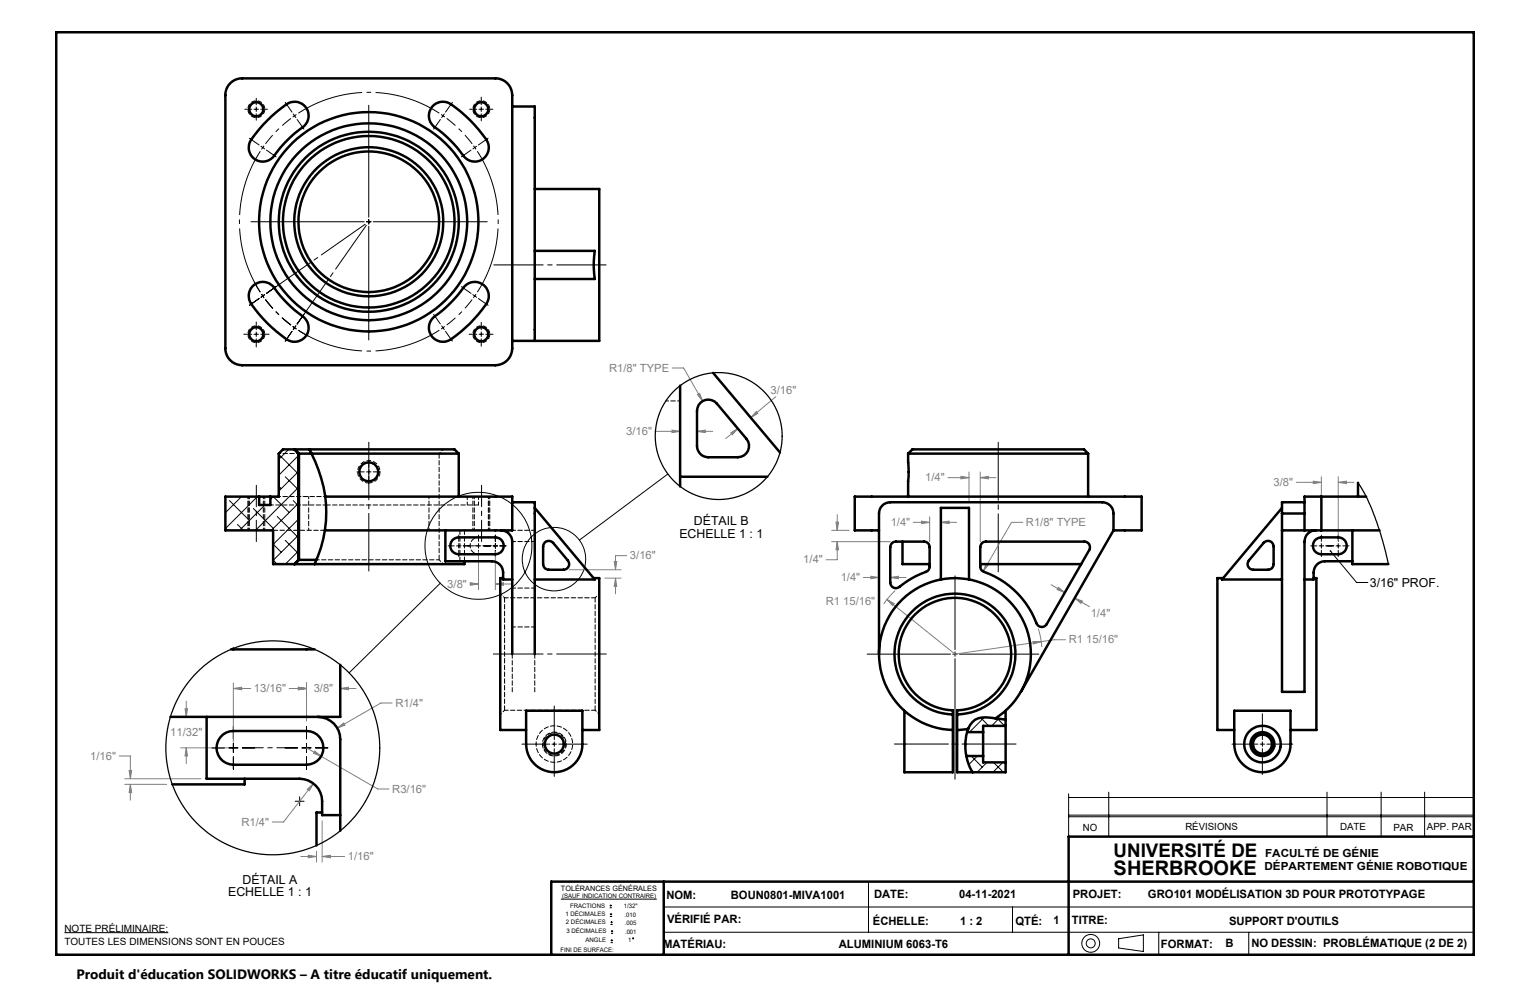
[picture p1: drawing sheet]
<svg xmlns="http://www.w3.org/2000/svg" width="432mm" height="279mm" viewBox="0 0 432 279" stroke-linecap="round" stroke-linejoin="round" font-family="sans-serif">
<g fill="none" stroke="#000" stroke-width=".28">
<path d="M69.1 30.8h1.9M70.4 39l2.7 1.9M71.7 30.8h1.3M72.3 27.7v1.9M72.3 30.2v1.3M72.3 32.1v1.8M73.6 30.8h1.9M80.5 28.9l1.9 2.7M82.8 32.2l.3 .5M83.1 32.7l-.5 .4M83.1 32.7l.4 .5M83.6 32.3l-.5 .4"/>
<path d="M83.9 33.7l1.9 2.7M104.1 29.7v31.6M124.3 33.7l-1.9 2.7M124.5 32.3l.5 .4M125 32.7l.5 .4M125 32.7l-.4 .5M125.4 32.2l-.4 .5M127.7 28.9l-2 2.7M132.5 30.8h2M135.2 30.8h1.3M135.8 27.4v2.2M135.8 30.2v1.3"/>
<path d="M135.8 32.1v2M137.1 30.8h2M137.8 39l-2.8 1.9M73.7 41.3l.5 .3M74.2 41.6l-.4 .6M74.2 41.6l.5 .4M74.5 41.1l-.3 .5M75.2 42.4l2.7 1.9M132.9 42.4l-2.7 1.9M133.6 41.1l.4 .5M134 41.6l-.5 .4M134 41.6l.3 .6"/>
<path d="M134.5 41.3l-.5 .3M70.8 62.6h32M71.8 79.6l1.6 2.9M103.4 62.6h1.3M104.1 61.9v1.3M104.1 63.9v32.1M105.3 62.6h32.2M68.8 94.3h2.2M71.7 94.3h1.3M72.3 90.9v2.2M72.3 93.7v1.3M72.3 95.6v2.3"/>
<path d="M73.1 84.2l-2.7 2M73.6 94.3h2.4M73.8 83l.4 .5M74.2 83.5l.3 .5M74.2 83.5l-.5 .4M74.7 83.1l-.5 .4M74.9 84.6l2.1 2.5M77.9 80.9l-2.7 1.9M79.6 89.6l2.5 2.2M82.4 93.5l-1.9 2.8M82.6 92.1l.5 .4M83.1 92.5l.5 .4"/>
<path d="M83.1 92.5l-.3 .5M83.5 92l-.4 .5M84.2 93.2l2.9 1.7M85.8 88.7l-1.9 2.7M122.4 88.7l1.9 2.7M124.6 92l.4 .5M125 92.5l-.5 .4M125 92.5l.4 .5M125.5 92.1l-.5 .4M125.7 93.5l2 2.8M130.2 80.9l2.7 1.9M132.4 94.3h2.1"/>
<path d="M133.5 83.1l.5 .4M134 83.5l.5 .4M134 83.5l-.4 .5M134.3 83l-.3 .5M135 84.2l2.8 2M135.2 94.3h1.3M135.8 91v2.1M135.8 93.7v1.3M135.8 95.6v2.1M137.1 94.3h2.1M100.8 133.2h2M103.4 133.2h1.3"/>
<path d="M104.1 129.9v2M104.1 132.5v1.3M104.1 134.4v2.1M105.3 133.2h2.1M188.5 133.8l-25 18.6M126.5 154.1h1.7M128.8 154.1h1.3M129.5 151v1.8M129.5 153.4v1.3M129.5 155.3v1.8M130.7 154.1h3.1M134.4 154.1h1.3"/>
<path d="M135 151v1.8M135 153.4v1.3M135 155.3v1.8M136.3 154.1h2.2M139.2 154.1h1.2M139.8 151v1.8M139.8 153.4v1.3M139.8 155.3v1.8M141.1 154.1h1.7M369.9 154.1h1.8M372.3 154.1h1.3M372.9 151v1.8"/>
<path d="M372.9 153.4v1.3M372.9 155.3v1.8M374.2 154.1h2.2M375.5 155.5l7.4 8.9h3.1M377 154.1h1.3M377.7 151v1.8M377.7 153.4v1.3M377.7 155.3v1.8M379 154.1h1.7M124.2 164.6l-25.7 25.3M269.5 162.5v20.8M156.4 199.2v9.5"/>
<path d="M244.7 184.6h23.6M268.9 184.6h1.3M269.5 184v1.2M269.5 185.9v34M270.8 184.6h22.4M59.8 211.1h3.5M64.6 211.1h2.5M65.9 205v3.5M65.9 209.8v2.5M65.9 213.6v3.5M68.4 211.1h3.5M80.5 211.1h3.5"/>
<path d="M85.2 211.1h2.6M86.5 205v3.5M86.5 209.8v2.5M86.5 213.6v3.5M89 211.1h3.5M147.3 210h7.9M155.8 210h1.3M156.4 209.4v1.2M156.4 211.3v7.8M157.7 210h8M347.7 210h7.3M355.6 210h1.3"/>
<path d="M356.3 201.4v7.3M356.3 209.4v1.2M356.3 211.3v7.3M357.5 210h7.3M83.3 226.1h2.5M84.6 224.9v2.5M301.6 224v12.1M301.6 230h114.3M301.6 230.5h114.3M301.6 225.1h114.3M312.9 223.6v12.5M374.5 223.6v12.5"/>
<path d="M389.8 223.6v12.5M402.1 223.6v12.5M158.4 253.8h26.9M187.3 256h228.6M245.1 248.8v14.3M285.8 256v7.1M18.2 263.2h29.3M187.3 263.1h228.6M315.7 264.9l7-1.1v4.7l-7-1zM327 263.1v6.4M352.4 263.1v6.4"/>
<circle cx="135" cy="154.1" r="15.1"/>
<circle cx="156.4" cy="157.8" r="9"/>
<circle cx="307.8" cy="266.2" r="1.26"/>
<circle cx="307.8" cy="266.2" r="2.51"/>
</g>
<path d="M15.9 9.1h400v260.4h-400zM415.9 236.1h-114.3v33.4M187.3 248.8v20.7M415.9 248.8h-260.3v20.7" fill="none" stroke="#000" stroke-width=".7"/>
<path d="M74.7 30.8a2.38 2.38 0 0 0-3.5-2.1 2.38 2.38 0 0 0-.2 4.1 2.38 2.38 0 0 0 3.7-1.8v-.2M138.2 30.8a2.38 2.38 0 0 0-3.5-2.1 2.38 2.38 0 0 0-.2 4.1 2.38 2.38 0 0 0 3.7-1.8v-.2M74.7 94.3a2.38 2.38 0 0 0-3.5-2.1 2.38 2.38 0 0 0-.2 4.1 2.38 2.38 0 0 0 3.7-1.8v-.2M138.2 94.3a2.38 2.38 0 0 0-3.5-2.1 2.38 2.38 0 0 0-.2 4.1 2.38 2.38 0 0 0 3.7-1.8v-.2" fill="none" stroke="#000" stroke-width=".28" stroke-dasharray="1.3 .6" stroke-dashoffset="-.2" stroke-linecap="butt"/>
<path d="M104.1 136.3a3.2 3.2 0 0 0 2.9-4.5 3.2 3.2 0 0 0-5.4-.6 3.2 3.2 0 0 0 1.8 5l.7 .1M159.6 210a3.2 3.2 0 0 0-4.7-2.8 3.2 3.2 0 0 0-.2 5.4 3.2 3.2 0 0 0 4.9-2.4v-.2M359.5 210a3.2 3.2 0 0 0-4.6-2.9 3.2 3.2 0 0 0-.5 5.4 3.2 3.2 0 0 0 5-1.9l.1-.6" fill="none" stroke="#000" stroke-width=".28" stroke-dasharray="1.3 .6" stroke-dashoffset=".2" stroke-linecap="butt"/>
<path d="M82.1 33.4l-4.2 3.7-3 3.5M133.3 40.6l-3.1-3.5-4.1-3.7M74.9 84.5l3.7 4.2 3.5 3M126.1 91.7l3.5-3 3.7-4.2" fill="none" stroke="#000" stroke-width=".28" stroke-dasharray="30.5 1.3 1.3 1.3" stroke-dashoffset="27.3" stroke-linecap="butt"/>
<path d="M124 31.9a36.5 36.5 0 0 0-39.8 0M73.5 42.7a36.5 36.5 0 0 0 0 39.8M84.2 93.2a36.5 36.5 0 0 0 39.8 0M134.7 82.5a36.5 36.5 0 0 0 0-39.8" fill="none" stroke="#000" stroke-width=".28" stroke-dasharray="30.5 1.3 1.3 1.3" stroke-dashoffset="11.4" stroke-linecap="butt"/>
<g fill="none" stroke="#808080" stroke-width=".28">
<path d="M189.8 103.9h3.1l5.4 9.3M196.8 111.4l.6-.4 .9 2.2zM213.4 116.1l.5 .6-2 1.2zM219 111.9l-7.1 6M184.9 121.7h7M189.7 121.4l2.2 .3-2.2 .4zM196.7 121.7h4.5M196.7 121.7l2.3-.3v.7zM206.2 122.2l2-1.3-1.5 1.8zM208.2 120.9l-3.4 2.9M267.5 134.8h6M271.2 134.4l2.3 .4-2.3 .3z"/>
<path d="M273.5 133.2v8.5M276.6 134.8l2.4-.4v.7zM276.6 133.2v19.7M276.6 134.8h4.5M365.8 136.1h7.1M370.6 135.8l2.3 .3-2.3 .4zM372.9 134.5v14.9M377.7 134.5v18M377.7 136.1h4.4M377.7 136.1l2.3-.3v.7zM135 155.6v10.8M139.8 155.6v10.8"/>
<path d="M173.4 158.5h.7l-.4 2.3zM176.9 156.8h-3.2v4M234.7 149.7h4.9M234.7 152.9h16.5M235.9 147.4h.7l-.3 2.3zM236.3 152.9v5.1h-3.2M236.3 145.2v4.5M236.3 152.9l.3 2.3h-.7zM257.8 147.4h4.6M260.1 147.1l2.3 .3-2.3 .4zM262.4 145.8v7.1M265.5 147.4l2.4-.3v.7z"/>
<path d="M265.5 147.4h4.5M278.3 159.1l.6 .4-1.4 1.8zM288.6 147.4h-3.1l-8 13.9M132.6 164.8h2.4M132.7 164.5l2.3 .3-2.3 .4zM139.8 164.8h4.5M139.8 164.8l2.3-.3v.7zM160.6 160.8h14.7M170.7 163.2h4.6M173.7 163.2v4.4M173.7 163.2l.4 2.3h-.7zM243.7 163h4.4"/>
<path d="M245.8 162.6l2.3 .4-2.3 .3zM250.3 169.2l.8 .6M250.3 169.2l19.2 15.4 24.4-3.5M250.3 169.2l2.1 1.2-.5 .5zM251.2 163h4.5M251.2 163l2.4-.4v.7zM252.7 166.7l-3.3 3.8M293.1 177.4l.9 5.2M296.7 165l3.8 2.3M298.7 165.8l1.8 1.5-2.2-.9zM303.3 168.8l2.2 .9-.4 .6zM303.3 168.8l4.2 2.4"/>
<path d="M52.6 197.9v4.4M65.9 192.7v16.8M65.9 194.3h4.9M65.9 194.3l2.3-.3v.7zM81.6 194.3h4.9M84.2 194l2.3 .3-2.3 .4zM86.5 192.7v10.7M96 194.3h4.5M96 194.3l2.4-.3v.7zM110.7 198.4h-3.2l-12.3 7.1M291.5 181l2.4 .1-2.3 .7zM300.7 180.6h-3.2l-3.6 .5"/>
<path d="M33.6 213.4h3.2v6.4M35.2 219.8h21.5M36.4 217.5h.7l-.3 2.3zM51 211.1h13.3M52.2 200h.7l-.3 2.3zM52.6 211.1v4.4M52.6 211.1l.3 2.3h-.7zM86.5 211.1l4.1 2.3M88.8 212l1.8 1.4-2.1-.8zM90.6 213.4l16 9.3h3.2M95.2 205.5l1.8-1.5 .4 .6zM35.2 221.4h11.8"/>
<path d="M36.8 221.4v4.4M36.8 221.4l.3 2.3h-.7zM86.7 222.7l1.7-1.6-1.1 2.1zM88.4 221.1l-8.4 10.9h-3.2M90.9 231.6v11.7M84.9 241.7h4.4M87 241.4l2.3 .3-2.3 .4zM89.3 240.2v3.1M90.9 241.7h6.4M90.9 241.7l2.3-.3v.7z"/>
</g>
<path d="M100.9 87.8h.1M107.3 87.8h.1" fill="none" stroke="#000" stroke-width=".28" stroke-dasharray="1.3 .6"/>
<path d="M70 140.1v9.6M74.7 149.7v-9.6M133.5 140.1v9.6M138.2 149.7v-9.6" fill="none" stroke="#000" stroke-width=".28" stroke-dasharray="1.3 .6" stroke-dashoffset=".6"/>
<path d="M75.2 82.8l27.9-19.5M83.9 91.4l19.5-27.8" fill="none" stroke="#000" stroke-width=".28" stroke-dasharray="30.5 1.3 1.3 1.3" stroke-dashoffset="15.4"/>
<path d="M136.3 154h2.2M374.2 154h2.2" fill="none" stroke="#000" stroke-width=".28" stroke-dasharray="30.5 1.3 1.3 1.3"/>
<path d="M130.8 154h7.7" fill="none" stroke="#000" stroke-width=".28" stroke-dasharray="30.5 1.3 1.3 1.3" stroke-dashoffset="28.5"/>
<path d="M139.4 74.8h31.7" fill="none" stroke="#000" stroke-width=".28" stroke-dasharray="30.5 1.3 1.3 1.3" stroke-dashoffset="16.5"/>
<path d="M72.3 152.8v-15.8M135.9 152.8v-15.8" fill="none" stroke="#000" stroke-width=".28" stroke-dasharray="30.5 1.3 1.3 1.3" stroke-dashoffset="24.4"/>
<path d="M104.1 161.2v-36.4" fill="none" stroke="#000" stroke-width=".28" stroke-dasharray="30.5 1.3 1.3 1.3" stroke-dashoffset="14.2"/>
<path d="M139.2 184.6h31.9" fill="none" stroke="#000" stroke-width=".28" stroke-dasharray="30.5 1.3 1.3 1.3" stroke-dashoffset="16.4"/>
<path d="M281.7 124.8v36.6" fill="none" stroke="#000" stroke-width=".28" stroke-dasharray="30.5 1.3 1.3 1.3" stroke-dashoffset="14.1"/>
<path d="M252.4 210h34.4" fill="none" stroke="#000" stroke-width=".28" stroke-dasharray="30.5 1.3 1.3 1.3" stroke-dashoffset="15.2"/>
<path d="M68.4 211h15.6" fill="none" stroke="#000" stroke-width=".28" stroke-dasharray="30.5 1.3 1.3 1.3" stroke-dashoffset="24.6"/>
<path d="M375.3 155.4l.2 .1-.1-.1a.26 .26 0 0 1 .3 .2 .26 .26 0 0 1-.4 .2 .26 .26 0 0 1 0-.4z" fill="#000"/>
<path d="M173.4 158.5h.7l-.4 2.3zM173.7 163.2l.4 2.3h-.7zM132.7 164.5l2.3 .3-2.3 .4zM139.8 164.8l2.3-.3v.7zM298.7 165.8l1.8 1.5-2.2-.9zM303.3 168.8l2.2 .9-.4 .6zM278.3 159.1l-.8 2.2 1.4-1.8zM271.2 134.4l2.3 .4-2.3 .3zM276.6 134.8l2.4-.4v.7zM260.1 147.1l2.3 .3-2.3 .4zM265.5 147.4l2.4-.3v.7zM245.8 162.6l2.3 .4-2.3 .3zM251.2 163l2.4-.4v.7zM235.9 147.4h.7l-.3 2.3zM236.3 152.9l.3 2.3h-.7zM250.3 169.2l1.6 1.7 .5-.5zM291.5 181l.1 .8 2.3-.7zM370.6 135.8l2.3 .3-2.3 .4zM377.7 136.1l2.3-.3v.7zM196.8 111.4l1.5 1.8-.9-2.2zM206.2 122.2l2-1.3-1.5 1.8zM213.4 116.1l.5 .6-2 1.2zM189.7 121.4l2.2 .3-2.2 .4zM196.7 121.7l2.3-.3v.7zM86.7 222.7l.6 .5 1.1-2.1zM65.9 194.3l2.3-.3v.7zM84.2 194l2.3 .3-2.3 .4zM84.2 194l2.3 .3-2.3 .4zM96 194.3l2.4-.3v.7zM95.2 205.5l2.2-.9-.4-.6zM52.6 211.1l.3 2.3h-.7zM52.2 200h.7l-.3 2.3zM36.4 217.5h.7l-.3 2.3zM36.8 221.4l.3 2.3h-.7zM90.9 241.7l2.3-.3v.7zM87 241.4l2.3 .3-2.3 .4zM88.8 212l-.3 .6 2.1 .8z" fill="#808080"/>
<g fill="none" stroke="#000" stroke-width=".7">
<path d="M65 23.5a4.6 4.6 0 0 1 3.4-1.4h71.4a4.8 4.8 0 0 1 4.8 4.8v71.4a4.8 4.8 0 0 1-4.8 4.8h-71.4a4.8 4.8 0 0 1-4.8-4.8v-71.4a4.6 4.6 0 0 1 1.4-3.4zM75.5 34l2.6-2.4a11.7 11.7 0 0 1 3.9-2.7 4 4 0 0 1 4.7 2 4 4 0 0 1-1.3 5 35.2 35.2 0 0 0-8.4 8.5 4 4 0 0 1-5.4 .3 4 4 0 0 1-.7-5.3l2.2-2.8zM122.4 29.7a4 4 0 0 1 4.9-.3 35.4 35.4 0 0 1 10.5 11.1 4 4 0 0 1-2.1 4.7 4 4 0 0 1-5-1.3 35.2 35.2 0 0 0-8.5-8.4 4 4 0 0 1 .2-5.8zM144.6 30.1h6.3v66.1M150.9 53.3h18.2v42.9h-24.5M150.9 70.8h17l-.3 3.2 .3 4.7h-17M71.2 80.9a4 4 0 0 1 6.2 .3 36.2 36.2 0 0 0 8.5 8.5 4 4 0 0 1 .3 5.3 4 4 0 0 1-5.3 .7 35.4 35.4 0 0 1-10.6-11.1 4 4 0 0 1 .9-3.7zM122.2 89.7a38.3 38.3 0 0 0 9-8.9 4 4 0 0 1 5.3-.3 4 4 0 0 1 .7 5.3 35.4 35.4 0 0 1-11.1 10.5 4 4 0 0 1-4.5-1.8 4 4 0 0 1 .6-4.8zM191.9 108.8v28.5M197.7 113.6a3.2 3.2 0 0 1 4.6 .3l8.3 9.9a3.2 3.2 0 0 1 .5 3.4 3.2 3.2 0 0 1-2.9 1.8h-8.3a3.2 3.2 0 0 1-3.2-3.1v-9.9l.5-1.7zM201.3 105.2l18.8 22.5M83 126.8l1.2 1.2v30l-1.2 1.2"/>
<path d="M83.2 126.8h4.1M83.2 126.8h-3.3l-1.2 1.2v12.2h-2.4M83.2 126.8l1.2 1.2M84.4 128h3.5M84.4 128v30M87.9 128l-.6-1.2h41l1.2 1.2M87.9 128h41.6M87.9 128a40.9 40.9 0 0 1 3.9 12.2M129.5 128v12.2M191.9 134.5h24.7M256.3 128h50.8M256.3 128l1.2-1.2h48.4l1.2 1.2"/>
<path d="M256.3 128l.1 4.6-.1 7.6M307.1 128v12.2M383.3 136.2v4M73.1 140.2h3.2M73.1 140.2h-9.5v9.5h13.5v9.5h6.1M73.1 140.2v2.3h3.2v-2.3M83.2 159.2h5.6M84.4 158h4.9M84.4 158l-1.2 1.2M91.7 149.7a34.8 34.8 0 0 1-2.9 9.5M91.8 140.2h52.8v9.5h-52.9M91.8 140.2a34.2 34.2 0 0 1-.1 9.5"/>
<path d="M125.7 149.7v8.7h13.1a3.2 3.2 0 0 1 3.2 3.2v1.9h2.6M127.6 152.5a2.61 2.61 0 0 1 1.9-.8h10.3a2.38 2.38 0 0 1 2.4 2.3 2.38 2.38 0 0 1-2.4 2.4h-10.3a2.39 2.39 0 0 1-2.2-1.3 2.39 2.39 0 0 1 .3-2.6zM131.1 158.4v.8h-42.3M141.4 149.7a3.2 3.2 0 0 1 3.2 3.2v31.7M144.6 141.7h6.3v42.9M150.9 143.3l17 20.2h-17M153.8 153.1a1.62 1.62 0 0 1 2.3 .1l4.2 5a1.6 1.6 0 0 1 .2 1.7 1.6 1.6 0 0 1-1.5 .9h-4.1a1.57 1.57 0 0 1-1.6-1.6v-5zM248.1 149.7h-6.9v-9.5h81v9.5h-7.9M251.7 153.3l1.1-.4h8a1.57 1.57 0 0 1 1.6 1.5v5.5a1.52 1.52 0 0 1-1.1 1.5 27.7 27.7 0 0 0-7.8 4.4 1.57 1.57 0 0 1-2.3-1.4v-10zM254.7 152.9v6.3h7.7M276.6 159.2h28.5M277.1 153.3l1.1-.4h27.8a1.57 1.57 0 0 1 1.4 2.3l-12 20.9a1.6 1.6 0 0 1-1.5 .9 1.6 1.6 0 0 1-1.4-1.1 25 25 0 0 0-15.2-14.7l-.4-.4-.3-.9v-5.5z"/>
<path d="M314.3 149.7v-4.8a3.2 3.2 0 0 0-3.2-3.2h-59.9a3.2 3.2 0 0 0-3.1 3.2v39.7M314.3 149.7l-26.2 45.6M356.6 153.2a1.6 1.6 0 0 1 1.8-.5 1.6 1.6 0 0 1 1 1.5v5a1.57 1.57 0 0 1-1.5 1.6h-4.2a1.6 1.6 0 0 1-1.4-.9 1.6 1.6 0 0 1 .2-1.7zM361.8 144.9v50.4h6.4v-42.4a3.2 3.2 0 0 1 3.1-3.2M361.8 149.7h6.4M361.8 143.3l-16.9 20.2h16.9M361.8 144.9h6.4M368.2 149.7h4.7M368.2 141.7h-6.4v3.2M371.1 152.5a2.61 2.61 0 0 1 1.8-.8h4.8a2.38 2.38 0 0 1 2.4 2.3 2.38 2.38 0 0 1-2.4 2.4h-4.8a2.39 2.39 0 0 1-2.1-1.3 2.39 2.39 0 0 1 .3-2.6zM372.9 140.2h-4.7v9.5M372.9 149.7h16.4"/>
<path d="M372.9 140.2v9.5M372.9 140.2h12.7M381.7 149.7v9.5h10.1M381.7 158.4h-7.8a3.2 3.2 0 0 0-3.2 3.2v1.9h-2.5M142 163.2h-.8v42.8h7.3M167.5 163.2h1.6v42.8h-4.7M265.5 163.5v-20.2h8v20.2M345.2 163.2h-1.6v42.8h4.7M370.7 163.2h.8v42.8h-7.3M65.2 183.3h23.6M65.9 183v.3M96 187.6v14.7h-47.9"/>
<path d="M58.3 202.3v17.5h26.3a6.4 6.4 0 0 1 6.3 6.3v3.9h5.1M62.9 207.3l1.9-.9 1.1-.1h20.6a4.8 4.8 0 0 1 4.8 4.8 4.8 4.8 0 0 1-4.8 4.7h-20.6a4.8 4.8 0 0 1-4.5-3.2 4.8 4.8 0 0 1 1.5-5.3zM69 219.8v1.6h-20.4M89.7 202.3a6.3 6.3 0 0 1 6.3 6.4v25.8M148.5 200.6h15.9v9.4a7.9 7.9 0 0 1-8 7.9 7.9 7.9 0 0 1-7.9-7.9zM255.2 200.6v17.3h13.7v-17.4a15.9 15.9 0 0 1-13-24 15.9 15.9 0 0 1 27.3 0 15.9 15.9 0 0 1-13.1 24v17.4h13.7v-2.7M268.9 201.6a17.1 17.1 0 0 1-14.1-25.7 17.1 17.1 0 0 1 29.4 0 17.1 17.1 0 0 1-14.1 25.7M272.7 213.4h4.8M272.9 206.6h4.6M273.2 205.7l-3.1 .3M273.2 205.7a14.6 14.6 0 0 0 1.3 12.2M277.5 206.6v6.8"/>
<path d="M277.5 213.4v1.8h6.3M281 202.7a21.4 21.4 0 0 0 2.1-34.7 21.4 21.4 0 0 0-33.6 9.1 21.4 21.4 0 0 0 19.4 28.9M281 202.7a9.4 9.4 0 0 0-5.8 .4l-1.4 1.5-.6 1.1M281 202.7l2.8 .4M283.8 204.9v10.3M283.8 200.6v4.3M283.8 204.9h-6.3v1.7M348.3 200.6h15.9v9.4a7.9 7.9 0 0 1-7.9 7.9 7.9 7.9 0 0 1-8-7.9zM90.9 229.3h-1.6v9.3"/>
<circle cx="72.3" cy="30.8" r="1.98"/>
<circle cx="135.8" cy="30.8" r="1.98"/>
<circle cx="104.1" cy="62.6" r="27.8"/>
<circle cx="104.1" cy="62.6" r="19.9"/>
<circle cx="104.1" cy="62.6" r="21"/>
<circle cx="104.1" cy="62.6" r="24.2"/>
<circle cx="104.1" cy="62.6" r="25.4"/>
<circle cx="104.1" cy="62.6" r="31"/>
<circle cx="72.3" cy="94.3" r="1.98"/>
<circle cx="135.8" cy="94.3" r="1.98"/>
<circle cx="104.1" cy="133.2" r="2.68"/>
<circle cx="156.4" cy="210" r="2.67"/>
<circle cx="356.3" cy="210" r="5.2"/>
<circle cx="356.3" cy="210" r="2.68"/>
<circle cx="356.3" cy="210" r="3.4"/>
</g>
<g fill="none" stroke="#000" stroke-width=".28">
<path d="M78.7 137.2l.7 .7M78.7 128.2l5.2 5.2M80.5 134.5l3.9 3.9M81.5 126.8l-2.8 2.8M84.4 128.4l-5.7 5.7M84.4 132.9l-5.7 5.7M84.4 137.4l-12.3 12.3M63.6 149l.6 .7M63.6 144.6h.1M63.7 140.2h-.1M64.8 141.3l5.6 5.6M67 148l1.7 1.7"/>
<path d="M68.2 140.2h.1M68.2 140.2l-4.6 4.5M71.5 143.5l5.6 5.6M73.1 140.6l-.5-.4-9 9M74.8 142.5l-7.2 7.2M76.3 141l.8-.8 4.5 4.4M77.1 158.1l1.1 1.1M77.1 153.6l2.3 2.3M78.2 145.8l5.7 5.6M80.5 152.5l3.9 3.9M82.8 141.3l1.6 1.6M84.4 141.9l-7.8 7.8"/>
<path d="M84.4 146.4l-7.3 7.3M84.4 150.9l-7.3 7.3M84.4 155.4l-3.9 3.8M274.1 213.4l3.1 3.1M275.8 213.4l-2.4 2.4M276.1 206.4l.2 .2M276.8 202.5l2.2 2.4M277.8 202.5l-4.2 4.1M278.6 215.2l-2.8 2.7M280.4 215.2l2.8 2.7M281.5 202.8l2 2.1M281.9 202.8l-2 2.1"/>
<path d="M283 215.2l-2.8 2.7M172 256.2h.7M172 255.6h.7M172.1 258.7h.7M172.1 258h.7M172.4 255.3v.6M172.4 257.7v.6M172.6 260v.6M172.3 260.9h.6M172.3 260.3h.6M172.3 266h.7M172.3 265.4h.7"/>
<path d="M172.4 263.4h.6M172.4 262.8h.6M172.6 265.1v.6M172.7 262.5v.6"/>
<circle cx="178.7" cy="264.8" r=".15"/>
</g>
<path d="M92 142.5h43M129.8 158.4v-8.7M131.1 158.4v-8.7M144.6 184.6v10.6M150.9 195.2v-10.6" fill="none" stroke="#000" stroke-width=".28" stroke-dasharray="1.3 .6" stroke-dashoffset=".1"/>
<path d="M144.6 152.8h6.3M150.9 149.7h-6.3M144.6 166h6.3M144.6 176.9h6.3" fill="none" stroke="#000" stroke-width=".28" stroke-dasharray="1.3 .6" stroke-dashoffset=".3"/>
<path d="M123.9 128l1.2-1.2M125.1 159.2l-1.2-1.2M142.4 168.7l-1.2-1.2M169.2 167.5l-1.2 1.2M141.2 201.6l1.2-1.2M168 200.4l1.2 1.2" fill="none" stroke="#000" stroke-width=".28" stroke-dasharray="1.3 .6" stroke-dashoffset=".8"/>
<path d="M84.2 128h.2M87.3 126.8h.1M77.1 149.7h14.6M84.4 158h-.2M89.3 158h.1M168 168.7v31.7M142.4 200.4v-31.7" fill="none" stroke="#000" stroke-width=".28" stroke-dasharray="1.3 .6"/>
<path d="M168 168.7h-25.6M142.4 200.4h25.6" fill="none" stroke="#000" stroke-width=".28" stroke-dasharray="1.3 .6" stroke-dashoffset=".2"/>
<path d="M92 142.5h-15.7M131.9 142.5v-2.4M135 142.5v-2.4" fill="none" stroke="#000" stroke-width=".28" stroke-dasharray="1.3 .6" stroke-dashoffset=".4"/>
<path d="M78.7 128h5.5M91.8 140.1h-13.1M135 156.4a2.38 2.38 0 0 1-2.3-2.4 2.38 2.38 0 0 1 2.3-2.4" fill="none" stroke="#000" stroke-width=".28" stroke-dasharray="1.3 .6" stroke-dashoffset=".7"/>
<path d="M187.9 113.2h4.1M123.9 158h-34.6M156.5 206.6a3.4 3.4 0 0 1 3 4.9 3.4 3.4 0 0 1-5.7 .5 3.4 3.4 0 0 1 2.1-5.3l.6-.1" fill="none" stroke="#000" stroke-width=".28" stroke-dasharray="1.3 .6" stroke-dashoffset=".5"/>
<path d="M70.2 140.1v9.6M70.4 140.1v9.6M74.3 149.7v-9.6M87.1 149.7v-9.6M121.1 140.1v9.6M133.9 140.1v9.6M137.8 149.7v-9.6M138 149.7v-9.6M151.3 210a5.2 5.2 0 0 1 7.5-4.6 5.2 5.2 0 0 1 .7 8.8 5.2 5.2 0 0 1-8.2-3.5v-.7" fill="none" stroke="#000" stroke-width=".28" stroke-dasharray="1.3 .6" stroke-dashoffset=".6"/>
<path d="M123.9 158v-30" fill="none" stroke="#000" stroke-width=".28" stroke-dasharray="1.3 .6" stroke-dashoffset="-.1"/>
<g fill="none" stroke="#000" stroke-width=".35">
<path d="M383.3 136.2l2.7 4.9 1.9 4.6 2.4 7.1 1.5 6.4"/>
<circle cx="202.8" cy="123.1" r="17.9"/>
<circle cx="77" cy="211.1" r="30.2"/>
</g>
<text font-size="5.6" x="314.3" y="246.9">SHERBROOKE</text>
<text font-size="5.3" x="314.3" y="241.8">UNIVERSITÉ DE</text>
<text font-size="3.8" x="21.6" y="276.3">Produit d'éducation SOLIDWORKS – A titre éducatif uniquement.</text>
<g font-size="3.5">
<text x="195.8" y="148.2">DÉTAIL B</text>
<text x="191.7" y="151.7">ECHELLE 1 : 1</text>
<text x="386.6" y="165.7">3/16&quot; PROF.</text>
<text x="68.5" y="249.4">DÉTAIL A</text>
<text x="64.4" y="252.9">ECHELLE 1 : 1</text>
</g>
<g font-size="3.2" fill="#808080">
<text x="171.9" y="104.9">R1/8&quot; TYPE</text>
<text x="217.4" y="111.2">3/16&quot;</text>
<text x="176.7" y="122.8">3/16&quot;</text>
<text x="261.1" y="135.8">1/4&quot;</text>
<text x="359.4" y="137.2">3/8&quot;</text>
<text x="251.4" y="148.5">1/4&quot;</text>
<text x="289.5" y="148.5">R1/8&quot; TYPE</text>
<text x="177.8" y="157.8">3/16&quot;</text>
<text x="226.7" y="159">1/4&quot;</text>
<text x="126.2" y="165.8">3/8&quot;</text>
<text x="237.3" y="164">1/4&quot;</text>
<text x="233" y="170.8">R1 15/16&quot;</text>
<text x="307.8" y="174.1">1/4&quot;</text>
<text x="301.6" y="181.6">R1 15/16&quot;</text>
<text x="71.7" y="195.4">13/16&quot;</text>
<text x="88.5" y="195.4">3/8&quot;</text>
<text x="111.6" y="199.4">R1/4&quot;</text>
<text x="48" y="207.7">11/32&quot;</text>
<text x="25.5" y="214.4">1/16&quot;</text>
<text x="110.7" y="223.7">R3/16&quot;</text>
<text x="68.1" y="233">R1/4&quot;</text>
<text x="98.2" y="242.8">1/16&quot;</text>
</g>
<g font-size="3.2">
<text x="188.1" y="253.7">NOM:</text>
<text x="206.3" y="253.7">BOUN0801-MIVA1001</text>
<text x="246.7" y="253.5">DATE:</text>
<text x="270.7" y="253.5">04-11-2021</text>
<text x="302.8" y="253.5">PROJET:</text>
<text x="324" y="253.5">GRO101 MODÉLISATION 3D POUR PROTOTYPAGE</text>
<text x="188.2" y="260.6">VÉRIFIÉ PAR:</text>
<text x="246.3" y="261">ÉCHELLE:</text>
<text x="271" y="261.1">1 : 2</text>
<text x="286.6" y="260.9">QTÉ:</text>
<text x="297.3" y="260.7">1</text>
<text x="302.5" y="260.7">TITRE:</text>
<text x="346.9" y="261.1">SUPPORT D'OUTILS</text>
<text x="187.1" y="267.6">MATÉRIAU:</text>
<text x="236.7" y="267.5">ALUMINIUM 6063-T6</text>
<text x="327.6" y="267.6">FORMAT:</text>
<text x="345.9" y="267.3">B</text>
<text x="353.2" y="267.3">NO DESSIN: PROBLÉMATIQUE (2 DE 2)</text>
</g>
<g font-size="3.1">
<text x="356.9" y="245.5">DÉPARTEMENT GÉNIE ROBOTIQUE</text>
<text x="357" y="242">FACULTÉ DE GÉNIE</text>
</g>
<g font-size="2.8">
<text x="305.6" y="234.4">NO</text>
<text x="334.5" y="234.3">RÉVISIONS</text>
<text x="378.2" y="234.4">DATE</text>
<text x="393.2" y="234.4">PAR</text>
<text x="402.7" y="234.4">APP. PAR</text>
<text x="18.2" y="262.9">NOTE PRÉLIMINAIRE:</text>
<text x="18.2" y="266.7">TOUTES LES DIMENSIONS SONT EN POUCES</text>
</g>
<text font-size="2.1" x="158.3" y="251.5">TOLÉRANCES GÉNÉRALES</text>
<g font-size="1.7">
<text x="158.7" y="253.3">(SAUF INDICATION CONTRAIRE)</text>
<text x="160.9" y="256.1">FRACTIONS</text>
<text x="176.1" y="256.2">1/32&quot;</text>
<text x="159.6" y="258.6">1 DÉCIMALES</text>
<text x="159.7" y="260.8">2 DÉCIMALES</text>
<text x="159.8" y="263.4">3 DÉCIMALES</text>
<text x="176.3" y="258.7">.010</text>
<text x="176.3" y="261">.005</text>
<text x="176.4" y="263.5">.001</text>
<text x="158.1" y="268.6">FINI DE SURFACE:</text>
<text x="165.2" y="266">ANGLE</text>
<text x="177.3" y="265.9">1</text>
</g>
</svg>
